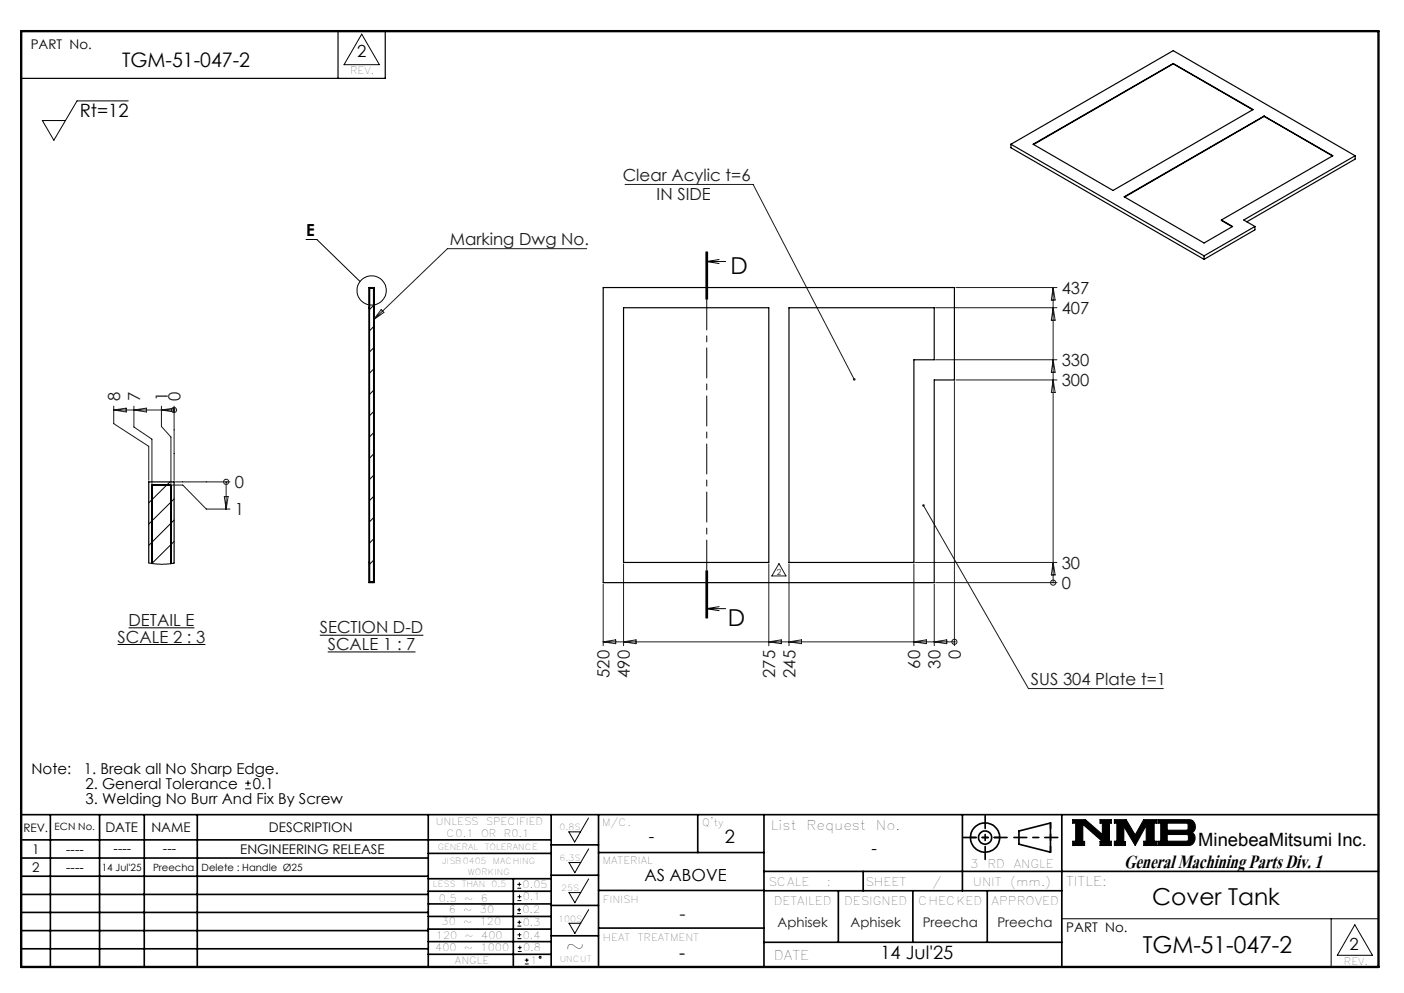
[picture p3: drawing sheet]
<svg xmlns="http://www.w3.org/2000/svg" width="297mm" height="210mm" viewBox="0 0 297 210" stroke-linecap="round" stroke-linejoin="round" font-family="sans-serif">
<g fill="none" stroke="#000" stroke-width=".21">
<path d="M76.5 7.2l3.8 6.5h-7.5zM27.1 21.3h-10.8l-4.9 8.4-2.4-4.2h4.9M64.7 50.7h2.3l9.2 8.8M149.3 53.3v10M149.5 55.3h4M149.5 55.3l2.6 .4M149.5 53.3v10M149.7 53.3v10M152.1 54.9l-2.6 .4M24.9 136.3h18.5M27.2 132.8h13.9M67.7 134.3h21.9"/>
<path d="M69.3 137.9h18.6M149.3 120.7v10M149.5 128.7h4M149.5 128.7l2.6 .4M149.5 120.7v10M149.7 120.7v10zM152.1 128.3l-2.6 .4M51.9 166.8h1.2M51.9 165.6h1.2M52.5 165v1.2M120.3 175.9h2.5l-1.2 2.2zM124.5 173l-1.7 2.9"/>
<path d="M124.5 179.5l-1.7 2.9M226.9 173.3h2.7l3.6 3.2v-2.4h-.5v-.8h2.4v.8h-.4v3.8h.4v.9h-2.4v-.9h.5l-4.1-3.6v3.6h.3v.9h-2.5v-.9h.6v-3.8h-.6zM235.7 173.3h2.5l1.9 3.3 1.8-3.3h2.8v.8h-.5v3.8h.5v.9h-2.8v-.9h.6v-3.3l-2.4 4.2-2.4-4v3.2h.4v.8h-2.4v-.9h.6v-3.8h-.6zM244.9 173.3h6.6a1.47 1.47 0 0 1 1.3 1.2 1.47 1.47 0 0 1-.7 1.6 1.48 1.48 0 0 1 .7 1.6 1.48 1.48 0 0 1-1.4 1.1h-6.5v-.9h.6v-3.8h-.6zM246.9 174.1h4.1l.3 .2v1l-.3 .3h-4.1zM246.9 176.5h4.2l.3 .3v.8l-.4 .3h-4.1zM109.4 193.2h.8M109.4 192.4h.8M109.4 187.8h.8M109.4 187h.8M109.5 198.5h.8M109.5 197.7h.8"/>
<path d="M109.5 195.9h.8M109.5 195h.8M109.5 190.5h.8M109.5 189.6h.8M109.8 192v.8M109.9 194.7v.8M109.9 186.6v.8M109.9 189.2v.8M109.9 197.3v.8M110 200v.8M120.4 182.4h2.4l-1.2 2.2zM120.4 188.8h2.4l-1.2 2.1z"/>
<path d="M120.4 195.3h2.4l-1.2 2.1zM124.5 185.9l-1.7 2.9M124.5 192.4l-1.7 2.9M224.6 194.3h67M281.6 194.3v10.2M286.6 195.6l3.7 6.4h-7.4zM109.5 201.2h.8M109.5 200.4h.8M111 203.9h.8M111 203.1h.8M111.4 202.7v.8"/>
<circle cx="78.6" cy="61.4" r="3.1"/>
<circle cx="114.3" cy="202.5" r=".2"/>
</g>
<g fill="none" stroke="#000" stroke-width=".35">
<path d="M4.5 172.3h287.1M4.5 177.6h112.1M10.7 172.3v32.2M21.1 172.3v32.2M30.5 172.3v32.2M41.7 172.3v32.2M90.6 172.3v32.2M116.6 172.3v32.2M116.6 178.7h10M126.6 172.3v32.2M147.6 172.3v8M161.6 172.3v32.2"/>
<path d="M203.6 172.3v16.1M215.5 175.7l6.7-1.6v6.1l-6.7-1.7zM224.6 172.3v32.2M4.5 185.3h86.1M4.5 181.5h86.1M4.5 189.2h86.1M4.5 193h86.1M4.5 196.8h86.1M90.6 199.1h26M90.6 193.8h26M90.6 188.5h26M90.6 191.2h26"/>
<path d="M90.6 180.5h26M90.6 185.8h26M90.6 196.5h26M108.6 185.8v18.5M116.6 185.1h10M116.6 191.5h10M116.6 197.9h10M126.6 196.3h35M126.6 188.3h35M126.6 180.3h35M161.6 184.3h130M161.6 199.3h63"/>
<path d="M161.6 188.4h63M177.3 188.4v10.9M182.6 184.3v4.1M193.1 188.4v10.9M208.8 188.4v10.9M4.5 200.7h86.1M90.6 201.8h26"/>
<circle cx="208.4" cy="177.1" r="3.1"/>
<circle cx="208.4" cy="177.1" r="1.4"/>
</g>
<path d="M4.5 6.6h287.1" fill="none" stroke="#000" stroke-width=".21" stroke-dasharray="6.3 1.3 1.3 1.3" stroke-dashoffset="1.9"/>
<path d="M71.5 6.6v10M81.5 6.6v10h-77" fill="none" stroke="#000" stroke-width=".25"/>
<path d="M205.3 177.1h6.2M222.2 174v6.2" fill="none" stroke="#000" stroke-width=".35" stroke-dasharray="15.2 1.3 1.3 1.3" stroke-dashoffset="14.1"/>
<path d="M203.8 177.1h9.2M208.4 172.5v9.2M214.5 177.1h9.3" fill="none" stroke="#000" stroke-width=".35" stroke-dasharray="15.2 1.3 1.3 1.3" stroke-dashoffset="12.5"/>
<path d="M4.5 6.6h287.1v197.9h-287.1z" fill="none" stroke="#000" stroke-width=".5"/>
<path d="M226.9 173.3v.8h.6v3.8h-.6v.9h2.5v-.9h-.3v-3.6l4.1 3.6h-.5v.9h2.4v-.9h-.4v-3.8h.4v-.8h-2.4v.8h.5v2.4l-3.6-3.2zM235.7 173.3v.8h.6v3.8h-.6v.9h2.4v-.8h-.4v-3.2l2.4 4 2.4-4.2v3.3h-.6v.9h2.8v-.9h-.5v-3.8h.5v-.8h-2.8l-1.8 3.3-1.9-3.3zM246.9 176.5h4.2l.3 .2v1l-.3 .2h-4.2zM244.9 173.3v.8h.6v3.8h-.6v.9h6.9l.7-.5 .3-.9-.1-.7-.6-.6a1.48 1.48 0 0 0 .7-1.6 1.48 1.48 0 0 0-1.3-1.2zM246.9 174.1h4.1l.3 .2v1.1l-.2 .2h-4.2z" fill-rule="evenodd" fill="#000"/>
<g fill="none" stroke="#191924" stroke-width=".21">
<path d="M132.2 39h27.1l21.4 41.2M124.1 52.6h-29.4l-15.7 15M80.6 65.5l.6 .6-2.2 1.5zM197.9 76.1h25.7M197.9 65.1h25.7M202.2 60.8h21.4M222.8 60.8v62.4M222.8 60.8l.4 2.7h-.8zM222.8 76.1l.4 2.6h-.8zM222.8 65.1l.4 2.6h-.8zM24.1 86.7h12.7M24.1 85.9v3.7l7.4 4.8v7.2"/>
<path d="M24.1 86.7l2.6-.4v.8zM28.3 85.9v4.4l3.8 2.6v9.4M28.3 86.7l2.7-.4v.8zM34.1 85.9v4.3l2.1 2.2v9.9M36.8 86.3l-2.7 .4 2.7 .4M36.8 86.7h.1M36.8 85.9v15.7M201.9 80.7v55.9M202.2 80.4h21.4M222.8 80.4l.4 2.6h-.8zM36.4 102.6h2.3l4.9 5.1h5M37.1 101.9h11.5"/>
<path d="M47.4 105h.9l-.5 2.7zM47.8 101.9h.1M47.8 101.9v5.8M131.9 119.2v17.4M162.6 119.2v17.4M164.8 119.2l1.5 2.6h-3zM166.9 119.2v17.4M193.3 119.2v17.4M193.6 118.9h30M195.3 106.9l22.3 38.7h28.5M222.8 118.9l.4 2.7h-.8zM127.6 135.7h74.3"/>
<path d="M127.6 123.5v13.1M127.6 135.7l2.6-.4v.8zM131.9 135.7l2.6-.4v.8zM162.6 135.7l2.7-.4v.8zM166.9 135.7l2.6-.4v.8zM193.3 135.7l2.7-.4v.8zM197.6 123.5v13.1M197.6 135.7l2.7-.4v.8zM197.9 123.2h25.7M201.9 135.7h.1M222.8 123.2h.1"/>
<circle cx="36.8" cy="86.7" r=".54"/>
<circle cx="47.8" cy="101.9" r=".56"/>
<circle cx="201.9" cy="135.7" r=".55"/>
<circle cx="222.8" cy="123.2" r=".55"/>
</g>
<path d="M149.5 53.3v77.4" fill="none" stroke="#000" stroke-width=".21" stroke-dasharray="6.3 1.3 1.3 1.3"/>
<path d="M195.2 106.7a.28 .28 0 0 0 0 .4 .28 .28 0 0 0 .4-.2 .28 .28 0 0 0-.3-.3v.3zM180.5 80v.4l.3 .1-.1-.3 .2 .2 .1-.3-.2-.1z" fill="#191924"/>
<g fill="none" stroke="#000" stroke-width=".25">
<path d="M248.2 13.5l16.8 9.7M248.2 13.4v.1M248.2 13.5l-29.6 17.1M213.9 30.5l40.8 23.6M213.9 30.5v.7l40.8 23.6M213.9 30.5l34.3-19.8 38.5 22.2M218.5 30.5l29.7-17.1 16.9 9.8-29.7 17.1zM267.4 24.5l-29.6 17.1 16.9 9.8 6-3.5-2.3-1.4M267.4 24.5l14.5 8.4-23.5 13.6M267.4 24.5v.1M267.4 24.6l-29.5 17.1M267.4 24.6l14.5 8.4"/>
<path d="M286.7 32.9l-23.6 13.6 2.4 1.4M286.7 32.9v.7l-23 13.3M254.7 54.1v.7M258.4 46.5l2.3 1.4M265.5 47.9l-10.8 6.2M265.5 47.9v.7l-10.8 6.2M78 65.1h.2M78 60.8h1.2v62.4h-1.2zM78.2 61h.8v62.1h-.8zM79 65.1h.2M127.6 60.8h74.3v19.6h-4.3v42.8h-70zM131.9 65.1h30.7v53.8h-30.7z"/>
<path d="M166.9 65.1h30.7v11h-4.3v42.8h-26.4zM31.5 119.1v-17.2h5.3v17.2M32.1 119.2v-16.6h4.1v16.6M78 118.9h.2M79 118.9h.2"/>
</g>
<g fill="none" stroke="#000" stroke-width=".21">
<path d="M78.2 61h.1M78.3 60.8l-.3 .3M79 69.1l-.8 .8M79 73.6l-.8 .8M79 78.1l-.8 .8M79.2 64.4l-1 1.1M79 82.5l-.8 .9M79 87.1l-.8 .8M79 91.5l-.8 .9M79 96l-.8 .9M31.5 119.1l2.4 .2 2.9-.2M32.1 119.2h.1"/>
<path d="M35.9 101.9l-4.4 4.5M36.8 105.5l-5.3 5.3M36.8 110l-5.3 5.3M36.8 114.5l-4.7 4.7M36.8 119l-.1 .1M79 118.5l-1 1M79 100.5l-.8 .9M79 105l-.8 .9M79 109.5l-.8 .8M79 114l-.8 .9M79.2 122.8l-.4 .4"/>
</g>
<text font-size="6.2" x="237.8" y="183.6">General Machining Parts Div. 1</text>
<g font-size="4.9">
<text x="154.6" y="57.9">D</text>
<text x="154" y="132.3">D</text>
<text x="243.7" y="191.4">Cover Tank</text>
<text x="119.6" y="201.8">~</text>
<text x="241.7" y="201.5">TGM-51-047-2</text>
</g>
<text font-size="4.2" x="25.8" y="14.3">TGM-51-047-2</text>
<g font-size="3.9">
<text x="16.9" y="24.6">Rt=12</text>
<text x="153.3" y="178.4">2</text>
<text x="253.5" y="178.9">MinebeaMitsumi Inc.</text>
<text x="143.7" y="202.9">-</text>
<text x="186.2" y="202.9">14 Jul'25</text>
</g>
<text font-size="3.9" fill="#191924" x="143.7" y="194.6">-</text>
<g font-size="3.5">
<text x="75.6" y="12.1">2</text>
<text x="64.8" y="49.9">E</text>
<text x="137.3" y="178.2">-</text>
<text x="184.4" y="180.5">-</text>
<text x="136.3" y="186.3">AS ABOVE</text>
<text x="285.5" y="200.9">2</text>
</g>
<g font-size="3.5" fill="#191924">
<text x="131.7" y="38.2">Clear Acylic t=6</text>
<text x="138.9" y="42.4">IN SIDE</text>
<text x="95.1" y="51.8">Marking Dwg No.</text>
<text x="224.6" y="62.1">437</text>
<text x="224.6" y="66.4">407</text>
<text x="224.6" y="77.4">330</text>
<text x="224.6" y="81.7">300</text>
<text x="25.4" y="84.9" transform="rotate(-90 25.4 84.9)">8</text>
<text x="29.7" y="84.9" transform="rotate(-90 29.7 84.9)">7</text>
<text x="35.5" y="84.9" transform="rotate(-90 35.5 84.9)">1</text>
<text x="38.2" y="84.9" transform="rotate(-90 38.2 84.9)">0</text>
<text x="49.7" y="103.2">0</text>
<text x="49.7" y="109">1</text>
<text x="224.6" y="124.5">0</text>
<text x="224.6" y="120.3">30</text>
<text x="24.9" y="135.9">SCALE 2 : 3</text>
<text x="27.2" y="132.4">DETAIL E</text>
<text x="67.7" y="134">SECTION D-D</text>
<text x="69.3" y="137.5">SCALE 1 : 7</text>
<text x="129" y="143.4" transform="rotate(-90 129 143.4)">520</text>
<text x="133.3" y="143.4" transform="rotate(-90 133.3 143.4)">490</text>
<text x="164" y="143.4" transform="rotate(-90 164 143.4)">275</text>
<text x="168.3" y="143.4" transform="rotate(-90 168.3 143.4)">245</text>
<text x="194.7" y="141.4" transform="rotate(-90 194.7 141.4)">60</text>
<text x="199" y="141.4" transform="rotate(-90 199 141.4)">30</text>
<text x="203.3" y="139.5" transform="rotate(-90 203.3 139.5)">0</text>
<text x="218.1" y="144.8">SUS 304 Plate t=1</text>
</g>
<g font-size="3.2">
<text x="6.7" y="163.6">Note:</text>
<text x="17.7" y="163.6">1. Break all No Sharp Edge.</text>
<text x="18.1" y="166.8">2. General Tolerance</text>
<text x="53.5" y="166.8">0.1</text>
<text x="18.1" y="170">3. Welding No Burr And Fix By Screw</text>
</g>
<g font-size="2.8">
<text x="6.5" y="10.4">PART No.</text>
<text x="22.3" y="175.9">DATE</text>
<text x="32" y="175.9">NAME</text>
<text x="56.9" y="175.9">DESCRIPTION</text>
<text x="163.1" y="175.4">List</text>
<text x="170.6" y="175.4">Request</text>
<text x="185.3" y="175.4">No.</text>
<text x="6.8" y="180.6">1</text>
<text x="6.8" y="184.4">2</text>
<text x="14" y="184.4">----</text>
<text x="14" y="180.6">----</text>
<text x="24" y="180.3">----</text>
<text x="34.5" y="180.3">---</text>
<text x="50.8" y="180.7">ENGINEERING RELEASE</text>
<text x="225.5" y="187.3">TITLE:</text>
<text x="225.6" y="197.2">PART No.</text>
<text x="163.7" y="203">DATE</text>
</g>
<g font-size="2.8" fill="#191924">
<text x="164.5" y="196.1">Aphisek</text>
<text x="179.9" y="196.1">Aphisek</text>
<text x="195.2" y="196.1">Preecha</text>
<text x="211" y="196.1">Preecha</text>
</g>
<g font-size="2.5">
<text x="4.9" y="175.9">REV.</text>
<text x="205.2" y="183.6">3</text>
<text x="208.9" y="183.6">RD</text>
<text x="214.4" y="183.6">ANGLE</text>
<text x="162.5" y="187.3">SCALE</text>
<text x="163.7" y="191.5">DETAILED</text>
<text x="174.9" y="187.3">:</text>
<text x="178.6" y="191.5">DESIGNED</text>
<text x="183.1" y="187.3">SHEET</text>
<text x="194.2" y="191.5">CHECKED</text>
<text x="197.2" y="187.3">/</text>
<text x="205.8" y="187.3">UNIT</text>
<text x="209.8" y="191.5">APPROVED</text>
<text x="213.7" y="187.3">(mm.)</text>
</g>
<g font-size="2.1">
<text x="74.1" y="15.7">REV.</text>
<text x="11.6" y="175.6">ECN No.</text>
<text x="92.2" y="174.5">UNLESS</text>
<text x="94.5" y="177.1">C0.1</text>
<text x="101.8" y="177.1">OR</text>
<text x="102.8" y="174.5">SPECIFIED</text>
<text x="106.6" y="177.1">R0.1</text>
<text x="127.3" y="174.7">M/C.</text>
<text x="148.6" y="174.8">Q'ty</text>
<text x="21.5" y="184.2">14 Jul'25</text>
<text x="32.4" y="184.2">Preecha</text>
<text x="42.6" y="184.2">Delete : Handle Ø25</text>
<text x="127.5" y="182.8">MATERIAL</text>
<text x="92.8" y="190.8">0.5</text>
<text x="98.2" y="190.8">~</text>
<text x="101.7" y="190.8">6</text>
<text x="110.6" y="187.8">0.05</text>
<text x="110.6" y="190.4">0.1</text>
<text x="127.6" y="190.9">FINISH</text>
<text x="93.4" y="195.7">30</text>
<text x="94.9" y="193">6</text>
<text x="98" y="195.7">~</text>
<text x="98" y="193">~</text>
<text x="101.5" y="195.7">120</text>
<text x="101.5" y="193">30</text>
<text x="110.5" y="193.2">0.2</text>
<text x="110.6" y="195.9">0.3</text>
<text x="92.1" y="201.1">400</text>
<text x="92.2" y="198.6">120</text>
<text x="96.2" y="203.9">ANGLE</text>
<text x="98.2" y="201.1">~</text>
<text x="98.3" y="198.6">~</text>
<text x="101.7" y="201.1">1000</text>
<text x="101.8" y="198.6">400</text>
<text x="110.6" y="198.5">0.4</text>
<text x="110.7" y="201.2">0.8</text>
<text x="112.1" y="203.9">1</text>
<text x="127.6" y="199">HEAT</text>
<text x="134.9" y="199">TREATMENT</text>
<text x="284.3" y="204.1">REV.</text>
</g>
<text font-size="1.8" fill="#191924" x="164.3" y="121.5">2</text>
<g font-size="1.8">
<text x="92.6" y="179.7">GENERAL</text>
<text x="102.5" y="179.7">TOLERANCE</text>
<text x="118.4" y="175.6">0.8S</text>
<text x="93.5" y="182.6">JISB0405</text>
<text x="99" y="185">WORKING</text>
<text x="104.3" y="182.6">MACHING</text>
<text x="118.4" y="182.1">6.3S</text>
<text x="91.6" y="187.6">LESS</text>
<text x="97.7" y="187.6">THAN</text>
<text x="104" y="187.6">0.5</text>
<text x="118.7" y="188.4">25S</text>
<text x="118.1" y="194.9">100S</text>
<text x="118.4" y="203.4">UNCUT</text>
</g>
</svg>
